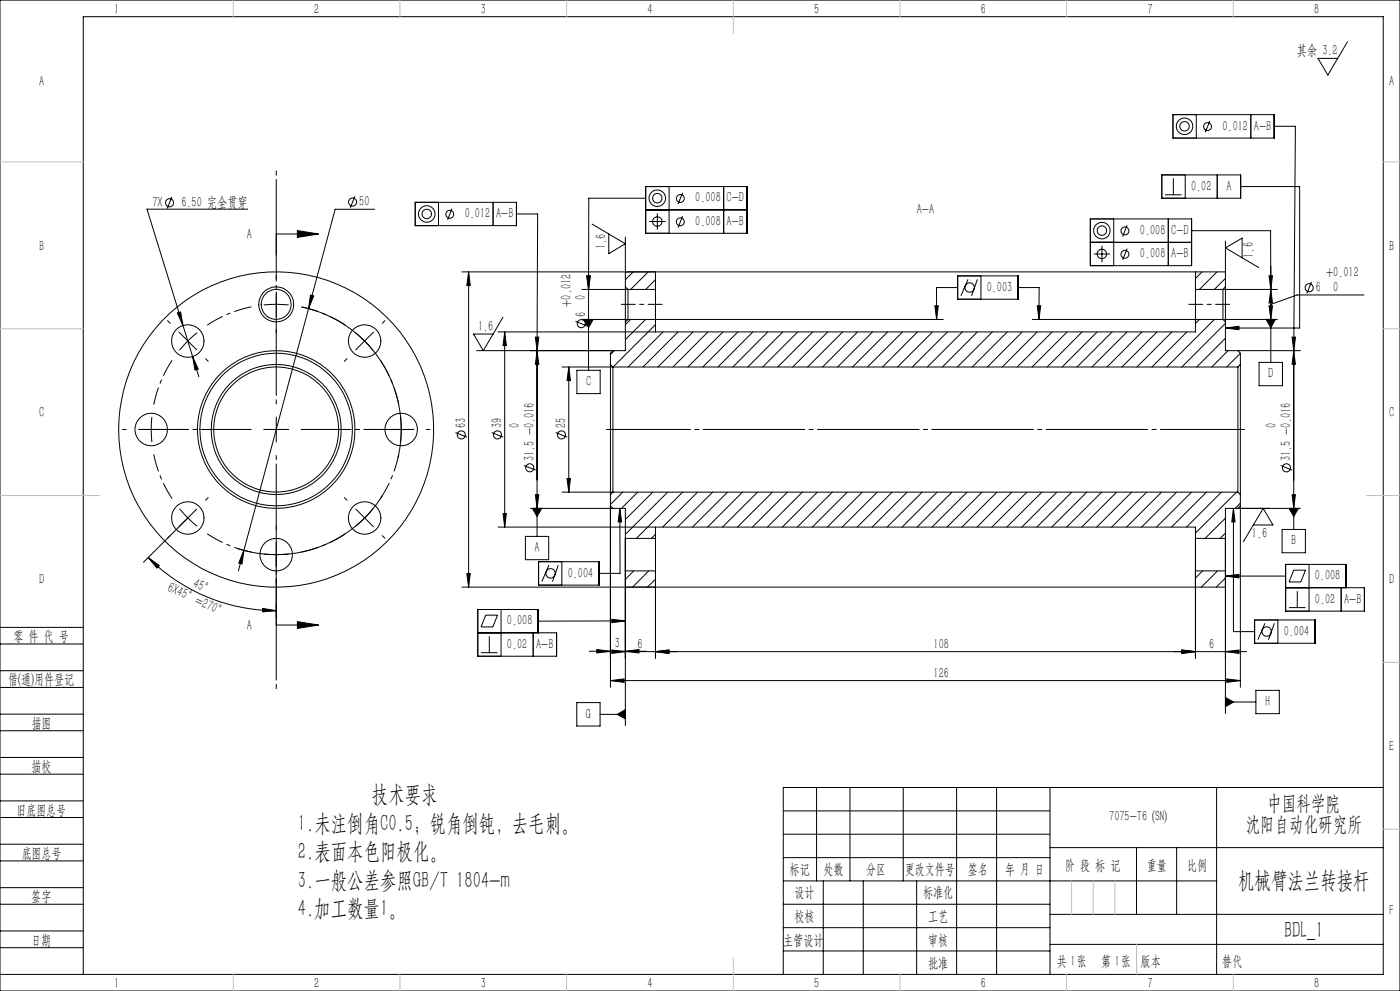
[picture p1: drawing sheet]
<svg xmlns="http://www.w3.org/2000/svg" width="420mm" height="297mm" viewBox="0 0 420 297" stroke-linecap="round" stroke-linejoin="round" font-family="sans-serif">
<g fill="none" stroke="#000" stroke-width=".3">
<path d="M0 0h420v297h-420zM404.2 12.5l-5.8 10-3-5h5.9M351.9 34.4h30.4v7h-30.4zM358.9 34.4v7M362.9 36.3l-1.3 3.3M375.2 34.4v7M382.3 37.8h6.3l-.5 67.3M51.6 59l-1.4 3.5M106.5 58.8l-1.4 3.5M193.7 59.4h-17.1v27.3M193.7 55.9h30.4v14h-30.4zM200.7 55.9v14"/>
<path d="M204.8 57.8l-1.4 3.4M217.1 55.9v14M348.5 52.4h23.7v7h-23.7zM349.5 58.4h5M352 53.4v5M355.6 52.4v7M365.2 52.4v7M372.2 55.9h17.7v42.4h-22.3M74.3 62.7h-30.2l10.8 34.8M89.2 69.1l6.4 1-6.4 1.1zM95.6 70.1h-12.7v6.4M112.4 62.7h-11.9l-27.3 102.3"/>
<path d="M124.6 60.6h30.3v7h-30.3zM131.6 60.6v7M135.6 62.5l-1.3 3.4M147.9 60.6v7M154.9 64.1h6.4l-.2 41M177.6 67.2l10 5.9-5 2.9v-5.9M187.6 71v15M193.7 62.9h30.4M194.7 66.4h5M197.2 63.9v5M204.8 64.8l-1.4 3.4M327.1 65.6h30.4v14h-30.4z"/>
<path d="M328.1 76.1h5M330.6 73.7v4.9M334.1 65.6v14M338.1 67.5l-1.3 3.4M338.1 74.5l-1.3 3.4M350.5 65.6v14M357.5 72.6h-30.4M357.5 69.1h23.7v17.6M367.6 72.3v13.7M372.6 77.3v-5.9l-5 2.9 10 5.9M381.2 79.7v28.9M53.2 93.8l1-.3 .7 4z"/>
<path d="M54.9 97.5l2.9 9.4M90.6 92l1.5 .4a37.5 37.5 0 0 1 27.3 44.9M93.1 88.4l1 .3-1.5 3.8zM106.6 99.7l2.8 2.5M112 99.6l-2.6 2.6M138.6 81.5h229M140.6 81.5v94.5M140.6 81.5l.5 4h-1zM150.9 95.1l-5.9 10-2.9-5h5.9M151.4 99.5v58.5M151.4 99.5l.5 4.1h-1zM172.6 96.3l3.5 1.4"/>
<path d="M174.6 86.7h22M175.2 95.7h2.7l-1.3 2.5zM176.1 82.7h1l-.5 4zM176.6 80.4v.3M176.6 82.2v28.8M187.6 86v10.5M187.6 86l.8 .7v9l-.8 .8M187.6 96.5v8.6h-44.6M189.2 95.7l-1.6 1.6M190 81.5l-2.4 2.3M193.7 95.7l-6.1 6.1M194.5 81.5l-5.3 5.2"/>
<path d="M196.6 86.7v12.8M196.6 81.5v5.2M196.6 97.3l-12.7 12.7M196.6 83.8l-2.9 2.9M198.9 99.5l-10.5 10.5M203.4 99.5l-10.5 10.5M207.9 99.5l-10.5 10.5M212.4 99.5l-10.5 10.5M216.9 99.5l-10.5 10.5M221.4 99.5l-10.5 10.5M225.8 99.5l-10.4 10.5M230.3 99.5l-10.4 10.5"/>
<path d="M234.8 99.5l-10.5 10.5M239.3 99.5l-10.5 10.5M243.8 99.5l-10.5 10.5M248.3 99.5l-10.5 10.5M252.8 99.5l-10.5 10.5M257.3 99.5l-10.5 10.5M261.8 99.5l-10.5 10.5M266.3 99.5l-10.5 10.5M270.8 99.5l-10.6 10.5M275.2 99.5l-10.4 10.5M279.8 99.5l-10.6 10.5M280.5 91.6h1l-.5 4.1z"/>
<path d="M283 95.7h-108.4M284.2 99.5l-10.5 10.5M287.3 82.7h18.1v7h-18.1zM287.3 86.2h-6.3v9.5M288.7 99.5l-10.5 10.5M290.4 83.7l-2.1 4.9M293.2 99.5l-10.5 10.5M293.2 83.7l-1.7 4.9M294.3 82.7v7M297.7 99.5l-10.5 10.5M302.2 99.5l-10.5 10.5M305.4 86.2h6.3v9.5"/>
<path d="M306.7 99.5l-10.5 10.5M309.7 95.7h73.5M311.1 99.5l-10.4 10.5M311.2 91.6h1l-.5 4.1zM315.7 99.5l-10.5 10.5M320.1 99.5l-10.5 10.5M324.6 99.5l-10.5 10.5M329.1 99.5l-10.5 10.5M333.6 99.5l-10.5 10.5M338.1 99.5l-10.5 10.5M342.6 99.5l-10.5 10.5M347.1 99.5l-10.5 10.5"/>
<path d="M351.6 99.5l-10.5 10.5M356.1 99.5l-10.5 10.5M358.6 86.7v12.8h-209.2M358.6 81.5v5.2M358.6 86.7h24.6M359.8 95.7l-1.2 1.2M360.6 81.5l-2 2M364.3 95.7l-14.2 14.3M365.1 81.5l-5.3 5.2M367.6 98.3l4.1-.5v1zM367.6 86v10.5M367.6 86l-.7 .7v9l.7 .8"/>
<path d="M367.6 96.5v8.6h22.5M367.6 83.4l-3.3 3.3M367.6 96.9l-13.1 13.1M379.8 95.7h2.8l-1.4 2.5zM380.7 91.6h1l-.5 4.1zM380.7 82.7h1l-.5 4zM381.2 86.7l.5 4.1h-1zM393.5 84.5l-1.5 3.5M409.2 88.4h-20.1l-7.9 2.8M57.8 106.9l1.7 3.7-1 .3zM57.8 106.9l1.9 6M109.4 102.2l2.5 2.8"/>
<path d="M109.4 102.2l-2.7 2.7M160.6 101h1l-.5 4.1zM161.1 105.1v55.7M161.1 105.1l.5 4.1h-1zM168.6 110h202.8M170.6 110v37.5M170.6 110l.5 4h-1zM173.1 111h7v7h-7zM183.1 109.2v39M183.1 109.2l.8 .8v37.5l-.8 .7M183.9 105.1l-.8 .8v3.3M184.3 105.1l-1.2 1.2"/>
<path d="M367.6 101.4l-8.6 8.6M368.4 105.1l-4.9 4.9M371.4 110v37.5M371.4 105.1l.7 .8M372.1 109.2v39M372.1 105.9v3.3M372.1 105.9l-4.1 4.1M372.1 109.2l-.7 .8M377.7 108.6h7v7h-7zM387.6 101h1.1l-.6 4.1zM388.1 105.1l.5 4.1h-1zM388.1 105.1v53.6"/>
<path d="M136.7 129.6l3.4 1.4M147.5 129.6l3.5 1.4M157.2 139.5l3.5 1.4M166.7 129.6l3.5 1.4M384.2 139.5l3.5 1.4M56.3 155.3l-13.3 13.2M114.7 148.5a37.6 37.6 0 0 1-43.5 15.9M149.4 158h209.2v39.3M150.9 153.9h1l-.5 4.1zM159.1 152.4h28.5v65.1M159.7 152.4h2.8l-1.4 2.4zM160.6 148.3h1l-.5 4.1z"/>
<path d="M168.6 147.5h202.8M170.1 143.4h1l-.5 4.1zM183.1 148.2v57.8M183.1 151.6l.8 .8M185.9 152.4l.6 4h-1zM185.9 152.4l.1 19.4h-6.3M186.8 147.5l-3.7 3.7M191.3 147.5l-4.9 4.9M195.8 147.5l-8.2 8.2M196.6 158v3.4M200.3 147.5l-12.7 12.7M204.8 147.5l-13.9 13.9"/>
<path d="M209.3 147.5l-10.5 10.5M213.8 147.5l-10.5 10.5M218.3 147.5l-10.5 10.5M222.7 147.5l-10.4 10.5M227.3 147.5l-10.6 10.5M231.7 147.5l-10.5 10.5M236.2 147.5l-10.5 10.5M240.7 147.5l-10.5 10.5M245.2 147.5l-10.5 10.5M249.7 147.5l-10.5 10.5M254.2 147.5l-10.5 10.5M258.7 147.5l-10.5 10.5"/>
<path d="M263.2 147.5l-10.5 10.5M267.7 147.5l-10.6 10.5M272.1 147.5l-10.4 10.5M276.6 147.5l-10.5 10.5M281.1 147.5l-10.5 10.5M285.6 147.5l-10.5 10.5M290.1 147.5l-10.5 10.5M294.6 147.5l-10.5 10.5M299.1 147.5l-10.5 10.5M303.6 147.5l-10.5 10.5M308.1 147.5l-10.5 10.5M312.6 147.5l-10.6 10.5"/>
<path d="M317 147.5l-10.4 10.5M321.5 147.5l-10.5 10.5M326 147.5l-10.5 10.5M330.5 147.5l-10.5 10.5M335 147.5l-10.5 10.5M339.5 147.5l-10.5 10.5M344 147.5l-10.5 10.5M348.5 147.5l-10.5 10.5M353 147.5l-10.5 10.5M357.5 147.5l-10.5 10.5M361.9 147.5l-10.5 10.5M366.4 147.5l-10.4 10.5"/>
<path d="M367.6 155.3l-6.1 6.1M367.6 159.8l-1.6 1.6M370 152.4l.5 4h-1zM370 152.4v36.9h6.4M370.9 147.5l-12.3 12.3M371.4 147.5l.7 .7M372.1 148.2v57.8M372.1 150.8l-1.5 1.6M372.1 151.6l-.7 .8M376 157.3h5.9l-2.9-4.9-6 9.9M384.6 158.7h7v7h-7zM386.7 152.4h2.8l-1.4 2.4z"/>
<path d="M387.6 148.3h1l-.5 4.1zM390.1 152.4h-22.5v61.4M44.5 167.1l3.3 2.4-.7 .7zM44.5 167.1a54.1 54.1 0 0 0 38.4 15.9M73.2 165l-1.7 6.1M73.2 165l-.6 4-1-.2zM82.9 166.2v21.1h12.7M138.6 176h229M140.1 171.9h1l-.5 4.1zM157.6 160.8h7v6.9h-7zM161.6 168.3h18.1v7.1h-18.1zM164.7 169.4l-2.1 4.9"/>
<path d="M167.5 169.4l-1.8 4.9M168.6 168.3v7.1M190.1 171.1l-2.5 2.5M194.6 171.1l-4.8 4.9M196.6 161.4h-9v9.7h9M196.6 161.4v9.7M196.6 171.1v26.2M196.6 160.1l-1.2 1.3M196.6 173.6l-2.4 2.4M358.6 161.4h9v9.7h-9zM360.8 171.1l-2.2 2.1M365.3 171.1l-4.9 4.9"/>
<path d="M367.6 172.6l4.1-.4v1zM367.6 172.6h18.1M367.6 173.2l-2.7 2.8M385.7 176.1h23.6v7.1h-23.6v-14h18.1v6.9M388.1 170.9h3.6l-1.5 3.5h-3.5zM389.2 177.2v4.9M392.7 169.2v14M402.3 176.1v7.1M0 193h25M0 188h25M78.8 182.3l4.1 .7-4.1 .4zM89.2 186.3l6.4 1-6.4 1z"/>
<path d="M143.3 189.6h23.7v7.1h-23.7v-14h18.2v6.9M144.3 195.6h5M145.7 184.4h3.6l-1.5 3.5h-3.5zM146.8 190.7v4.9M150.3 182.7v14M159.9 189.6v7.1M176.8 195.2h17.2M179 194.7l4.1 .5-4.1 .5zM181.3 195.3h192.7M183.6 185.6l4 .5-4 .5zM183.6 194.8l4 .5-4 .5zM187.6 195.2l4.1-.5v1z"/>
<path d="M187.6 186.1l-26.1 .1M196.6 195.3l4.1-.5v1zM354.5 194.8l4.1 .5-4.1 .5zM367.6 195.3l4.1-.5v1zM376.4 185.8h18.1v7h-18.1zM379.5 186.8l-2.1 4.9M382.3 186.8l-1.8 4.9M383.4 185.8v7M386.7 182.1h5M0 206h25M0 201h25M0 219h25"/>
<path d="M0 214h25M173 210.6h7v7h-7zM180 214.1h7.6M183.1 204l4.1-.5v1zM183.1 204h189M185.2 214.1l2.4-1.4v2.8zM367.6 209l2.5 1.4-2.5 1.4zM367.6 210.4h9.2M368.1 203.5l4 .5-4 .5zM376.8 206.9h7v7h-7zM0 232h25M0 227h25"/>
<path d="M245 236v28M255 236v28M271 236v28M287 236v56M299 236v56M315 236v56M365 236v56M415 236h-180v56M0 245h25M0 240h25M0 258h25M0 253h25"/>
<path d="M235 243h80M235 250h80M235 257h80M315 254h100M341 254v20M353 254v20M0 271h25M0 266h25M0 279h25M235 271h80M235 264h130M235 278h80"/>
<path d="M247 264v28M259 264v28M275 264v28M315 274h100M0 284h25M0 292h415v-287h-390v287M235 285h80M315 283h100"/>
<circle cx="355.3" cy="37.8" r="2.48"/>
<circle cx="355.4" cy="37.8" r="1.41"/>
<circle cx="362.3" cy="37.9" r="1.2"/>
<circle cx="197.2" cy="59.4" r="1.42"/>
<circle cx="197.2" cy="59.4" r="2.47"/>
<circle cx="204.1" cy="59.5" r="1.18"/>
<circle cx="50.9" cy="60.8" r="1.2"/>
<circle cx="105.8" cy="60.6" r="1.21"/>
<circle cx="128" cy="64.1" r="1.41"/>
<circle cx="128" cy="64.1" r="2.47"/>
<circle cx="134.9" cy="64.2" r="1.19"/>
<circle cx="197.2" cy="66.4" r="1.41"/>
<circle cx="204.1" cy="66.5" r="1.18"/>
<circle cx="330.6" cy="76.1" r="1.42"/>
<circle cx="330.6" cy="69.1" r="1.41"/>
<circle cx="330.6" cy="69.1" r="2.47"/>
<circle cx="337.5" cy="69.2" r="1.18"/>
<circle cx="337.5" cy="76.2" r="1.18"/>
<circle cx="82.8" cy="91.2" r="4.5"/>
<circle cx="82.9" cy="91.2" r="5.2"/>
<circle cx="174.4" cy="97" r="1.22"/>
<circle cx="290.9" cy="86.2" r="1.42"/>
<circle cx="392.8" cy="86.2" r="1.21"/>
<circle cx="56.3" cy="102.2" r="4.9"/>
<circle cx="109.4" cy="102.2" r="4.9"/>
<circle cx="45.4" cy="128.7" r="4.9"/>
<circle cx="82.8" cy="128.7" r="47.3"/>
<circle cx="82.9" cy="128.7" r="22.9"/>
<circle cx="82.9" cy="128.7" r="18.8"/>
<circle cx="82.9" cy="128.7" r="19.5"/>
<circle cx="82.9" cy="128.7" r="23.6"/>
<circle cx="120.4" cy="128.7" r="4.9"/>
<circle cx="138.4" cy="130.3" r="1.21"/>
<circle cx="149.2" cy="130.3" r="1.21"/>
<circle cx="168.5" cy="130.3" r="1.22"/>
<circle cx="56.3" cy="155.3" r="4.9"/>
<circle cx="109.4" cy="155.3" r="4.9"/>
<circle cx="158.9" cy="140.2" r="1.21"/>
<circle cx="385.9" cy="140.2" r="1.22"/>
<circle cx="82.9" cy="166.2" r="4.9"/>
<circle cx="165.2" cy="171.8" r="1.42"/>
<circle cx="380" cy="189.3" r="1.4"/>
</g>
<g fill="none" stroke="#000" stroke-width=".3" stroke-dasharray="30.5 1.3 1.3 1.3" stroke-linecap="butt">
<path d="M82.9 91.2l-3.8 .2M82.9 91.2l3.7 .2M56.4 102.2l-2.6 2.8M56.4 102.2l2.7-2.5M45.4 128.7l.2 3.8M45.4 128.7l.2-3.7M120.4 128.7l-.2-3.7M120.4 128.7l-.2 3.8M56.4 155.2l2.7 2.5M56.4 155.2l-2.6-2.8M109.4 155.2l2.5-2.8M109.4 155.2l-2.8 2.5"/>
<path d="M82.9 166.2l3.7-.2M82.9 166.2l-3.8-.2"/>
</g>
<path d="M75.4 92a37.5 37.5 0 0 0-13.2 5.5M103.6 97.5a37.5 37.5 0 0 0-13.3-5.5M51.6 108a37.5 37.5 0 0 0-5.5 13.3M46.1 136.2a37.5 37.5 0 0 0 5.5 13.2M119.6 121.3a37.5 37.5 0 0 0-5.5-13.3M62.2 160a37.5 37.5 0 0 0 13.2 5.5M114.1 149.4a37.5 37.5 0 0 0 5.5-13.2M90.3 165.5a37.5 37.5 0 0 0 13.3-5.5" fill="none" stroke="#000" stroke-width=".3" stroke-dasharray="30.5 1.3 1.3 1.3" stroke-dashoffset="25.2" stroke-linecap="butt"/>
<path d="M186.4 91.2h12.2M356.6 91.2h12.3" fill="none" stroke="#000" stroke-width=".3" stroke-dasharray="30.5 1.3 1.3 1.3" stroke-dashoffset="26.3"/>
<path d="M181.9 128.7h191.5" fill="none" stroke="#000" stroke-width=".3" stroke-dasharray="30.5 1.3 1.3 1.3" stroke-dashoffset="5.2"/>
<g fill="none" stroke="#000" stroke-width=".3" stroke-dasharray="30.5 1.3 1.3 1.3">
<path d="M51.1 96.9l-.8-.8M82.9 91.2v-3.7M82.9 91.2v3.8M82.9 83.7v-1.1M82.9 98.7v1.1M114.7 96.9l.8-.8M56.4 102.2l-2.7-2.7M56.4 102.2l2.6 2.6M61.7 107.5l.8 .8M104.1 107.5l-.8 .8M37.9 128.7h-1.1M45.4 128.7h-3.8"/>
<path d="M45.4 128.7h3.7M52.9 128.7h1.1M82.9 128.7v-3.7M82.9 128.7h-3.8M82.9 128.7v3.8M82.9 128.7h3.7M112.9 128.7h-1.1M120.4 128.7h3.7M120.4 128.7h-3.8M127.9 128.7h1.1M56.4 155.2l-2.7 2.7M56.4 155.2l2.6-2.6"/>
<path d="M61.7 149.9l.8-.8M82.9 158.7v-1.1M104.1 149.9l-.8-.8M109.4 155.2l2.6 2.7M109.4 155.2l-2.7-2.6M51.1 160.5l-.8 .8M82.9 166.2v3.8M82.9 166.2v-3.7M82.9 173.7v1.1M114.7 160.5l.8 .8"/>
</g>
<path d="M82.9 121.2v-70.1" fill="none" stroke="#000" stroke-width=".3" stroke-dasharray="30.5 1.3 1.3 1.3" stroke-dashoffset="-2.7"/>
<path d="M75.4 128.7h-33.8M90.4 128.7h33.7" fill="none" stroke="#000" stroke-width=".3" stroke-dasharray="30.5 1.3 1.3 1.3" stroke-dashoffset="15.5"/>
<path d="M82.9 136.2v70.5" fill="none" stroke="#000" stroke-width=".3" stroke-dasharray="30.5 1.3 1.3 1.3" stroke-dashoffset="-2.9"/>
<g fill="none" stroke="#c0c0c0" stroke-width=".3">
<path d="M70 0v5M120 0v5M170 0v5M220 0v10M270 0v5M320 0v5M370 0v5M0 48.5h25M415 48.5h5M0 98.5h25M415 98.5h5M0 148.5h30"/>
<path d="M410 148.5h10M415 198.5h5M415 248.5h5M321.5 264v10M328 264v10M334.5 264v10M70 292v5M120 292v5M170 292v5M220 287v10M270 292v5M320 292v5"/>
<path d="M341 283v9M370 292v5"/>
</g>
<g fill="#000">
<path d="M176 82.7h1.1l-.5 4z"/>
<path d="M89.2 69.1l6.4 1-6.4 1.1zM89.2 186.3l6.4 1-6.4 1z"/>
<path d="M140.6 81.5l.5 4h-1zM140.1 171.9h1l-.5 4.1zM170.6 110l.5 4h-1zM170.1 143.4h1l-.5 4.1zM151.4 99.5l.5 4.1h-1zM150.9 153.9h1l-.5 4.1zM161.1 105.1l.5 4.1h-1zM160.6 148.3h1l-.5 4.1z"/>
<path d="M380.7 82.7h1l-.5 4zM176.1 82.7h1l-.5 4zM183.6 185.6l4 .5-4 .5zM367.6 172.6l4.1-.4v1zM311.2 91.6h1l-.5 4.1zM280.5 91.6h1l-.5 4.1zM160.6 101h1l-.5 4.1zM387.6 101h1.1l-.6 4.1zM370 152.4l.5 4h-1zM185.9 152.4l.6 4h-1zM379.8 95.7l1.4 2.5 1.4-2.5zM175.2 95.7l1.4 2.5 1.3-2.5zM159.7 152.4h2.8l-1.4 2.4zM386.7 152.4h2.8l-1.4 2.4zM185.2 214.1l2.4 1.4v-2.8zM367.6 209l2.5 1.4-2.5 1.4zM367.6 98.3l4.1-.5v1z"/>
<path d="M388.1 105.1l.5 4.1h-1zM387.6 148.3h1l-.5 4.1z"/>
<path d="M44.5 167.1l3.3 2.4-.7 .7zM78.8 182.3l4.1 .7-4.1 .4z"/>
<path d="M73.2 165l-1.6 3.8 1 .2zM93.1 88.4l-.5 4.1 1.5-3.8zM57.8 106.9l.7 4 1-.3zM53.2 93.8l1.7 3.7-.7-4zM183.1 204l4.1-.5v1zM368.1 203.5l4 .5-4 .5zM179 194.7l4.1 .5-4.1 .5zM187.6 195.2l4.1-.5v1zM380.7 91.6h1l-.5 4.1zM381.2 86.7l.5 4.1h-1zM196.6 195.3l4.1-.5v1zM354.5 194.8l4.1 .5-4.1 .5z"/>
<path d="M196.6 195.3l4.1-.5v1zM183.6 194.8l4 .5-4 .5zM367.6 195.3l4.1-.5v1zM354.5 194.8l4.1 .5-4.1 .5z"/>
</g>
<g font-size="7.1">
<text x="111.6" y="240.4">技术要求</text>
<text x="89.4" y="248.9">1.未注倒角C0.5；锐角倒钝，去毛刺。</text>
<text x="89.4" y="257.5">2.表面本色阳极化。</text>
<text x="89.4" y="266.1">3.一般公差参照GB/T 1804-m</text>
<text x="371.4" y="266.1">机械臂法兰转接杆</text>
<text x="89.4" y="274.6">4.加工数量1。</text>
<text x="385.2" y="281">BDL_1</text>
</g>
<g font-size="6.3">
<text x="380.2" y="242.7">中国科学院</text>
<text x="373.6" y="249.2">沈阳自动化研究所</text>
</g>
<g font-size="4.4" fill="#010000">
<text x="34.2" y="4.2">1</text>
<text x="94.2" y="4.2">2</text>
<text x="144.2" y="4.2">3</text>
<text x="194.2" y="4.2">4</text>
<text x="244.2" y="4.2">5</text>
<text x="294.2" y="4.2">6</text>
<text x="344.2" y="4.2">7</text>
<text x="394.2" y="4.2">8</text>
<text x="11.7" y="25.9">A</text>
<text x="416.7" y="25.9">A</text>
<text x="11.7" y="75.1">B</text>
<text x="416.7" y="75.1">B</text>
<text x="11.7" y="125.1">C</text>
<text x="416.7" y="125.1">C</text>
<text x="11.7" y="175.1">D</text>
<text x="416.7" y="175.1">D</text>
<text x="416.7" y="225.1">E</text>
<text x="332.8" y="246.2">7075-T6 (SN)</text>
<text x="416.8" y="274.4">F</text>
<text x="321.1" y="289.4">1</text>
<text x="334.5" y="289.4">1</text>
<text x="366.6" y="289.4">替代</text>
<text x="34.2" y="296.2">1</text>
<text x="94.2" y="296.2">2</text>
<text x="144.2" y="296.2">3</text>
<text x="194.2" y="296.2">4</text>
<text x="244.2" y="296.2">5</text>
<text x="294.2" y="296.2">6</text>
<text x="344.2" y="296.2">7</text>
<text x="394.2" y="296.2">8</text>
</g>
<g font-size="4.4">
<text x="389.1" y="16.6">其余 3.2</text>
<text x="366.8" y="39.1">0.012</text>
<text x="376.2" y="39.1">A-B</text>
<text x="357.3" y="57.2">0.02</text>
<text x="367.9" y="57.2">A</text>
<text x="45.7" y="62.1">7X</text>
<text x="54.4" y="62.1">6.50 完全贯穿</text>
<text x="107.8" y="61.8">50</text>
<text x="139.4" y="65.4">0.012</text>
<text x="148.8" y="65.4">A-B</text>
<text x="208.6" y="60.7">0.008</text>
<text x="218" y="60.7">C-D</text>
<text x="275" y="64.3">A-A</text>
<text x="74.1" y="71.6">A</text>
<text x="208.6" y="67.7">0.008</text>
<text x="218" y="67.7">A-B</text>
<text x="342" y="70.4">0.008</text>
<text x="351.4" y="70.4">C-D</text>
<text x="181.8" y="74.7" transform="rotate(-90 181.8 74.7)">1.6</text>
<text x="342" y="77.4">0.008</text>
<text x="351.4" y="77.4">A-B</text>
<text x="376" y="77.2" transform="rotate(-90 376 77.2)">1.6</text>
<text x="397.8" y="83.2">+0.012</text>
<text x="175.7" y="89.8" transform="rotate(-90 175.7 89.8)">0</text>
<text x="296" y="87.5">0.003</text>
<text x="394.8" y="87.5">6</text>
<text x="400" y="87.5">0</text>
<text x="171.3" y="91.9" transform="rotate(-90 171.3 91.9)">+0.012</text>
<text x="175.7" y="95" transform="rotate(-90 175.7 95)">6</text>
<text x="143.4" y="99.2">1.6</text>
<text x="380.5" y="113.4">D</text>
<text x="175.8" y="115.7">C</text>
<text x="139.7" y="128.3" transform="rotate(-90 139.7 128.3)">63</text>
<text x="150.6" y="128.3" transform="rotate(-90 150.6 128.3)">39</text>
<text x="155.9" y="128.4" transform="rotate(-90 155.9 128.4)">0</text>
<text x="169.8" y="128.3" transform="rotate(-90 169.8 128.3)">25</text>
<text x="382.9" y="128.4" transform="rotate(-90 382.9 128.4)">0</text>
<text x="160.3" y="138.2" transform="rotate(-90 160.3 138.2)">31.5 -0.016</text>
<text x="387.3" y="138.2" transform="rotate(-90 387.3 138.2)">31.5 -0.016</text>
<text x="375.6" y="161.1">1.6</text>
<text x="160.4" y="165.5">A</text>
<text x="387.4" y="163.5">B</text>
<text x="170.3" y="173.1">0.004</text>
<text x="394.4" y="173.9">0.008</text>
<text x="50" y="177" transform="rotate(25 50 177)">6X45°=270°</text>
<text x="57.6" y="175.8" transform="rotate(25 57.6 175.8)">45°</text>
<text x="394.5" y="180.9">0.02</text>
<text x="403.2" y="180.9">A-B</text>
<text x="74.1" y="188.8">A</text>
<text x="152.1" y="187.4">0.008</text>
<text x="385.1" y="190.6">0.004</text>
<text x="4" y="192">零 件 代 号</text>
<text x="152.1" y="194.4">0.02</text>
<text x="160.9" y="194.4">A-B</text>
<text x="184.4" y="194.3">3</text>
<text x="191.3" y="194.4">6</text>
<text x="280.1" y="194.4">108</text>
<text x="362.8" y="194.4">6</text>
<text x="280.1" y="203.1">126</text>
<text x="2.5" y="205.1">借(通)用件登记</text>
<text x="175.8" y="215.4">G</text>
<text x="379.5" y="211.7">H</text>
<text x="9.5" y="218.1">描图</text>
<text x="9.5" y="231.1">描校</text>
<text x="5" y="244.2">旧底图总号</text>
<text x="6.5" y="257.2">底图总号</text>
<text x="236.9" y="261.9">标记</text>
<text x="247.1" y="261.9">处数</text>
<text x="259.9" y="261.9">分区</text>
<text x="271.5" y="261.9">更改文件号</text>
<text x="290.4" y="261.9">签名</text>
<text x="301.5" y="261.9">年 月 日</text>
<text x="319.5" y="260.6">阶 段 标 记</text>
<text x="344" y="260.6">重量</text>
<text x="356.1" y="260.6">比例</text>
<text x="238.3" y="268.9">设计</text>
<text x="276.9" y="268.9">标准化</text>
<text x="9.4" y="270.1">签字</text>
<text x="238.3" y="276.1">校核</text>
<text x="278.4" y="276">工艺</text>
<text x="9.4" y="283.2">日期</text>
<text x="234.9" y="283.3">主管设计</text>
<text x="278.4" y="283.3">审核</text>
<text x="278.4" y="290.2">批准</text>
<text x="317.1" y="289.4">共 张</text>
<text x="330.3" y="289.4">第 张</text>
<text x="342.1" y="289.4">版本</text>
</g>
</svg>
